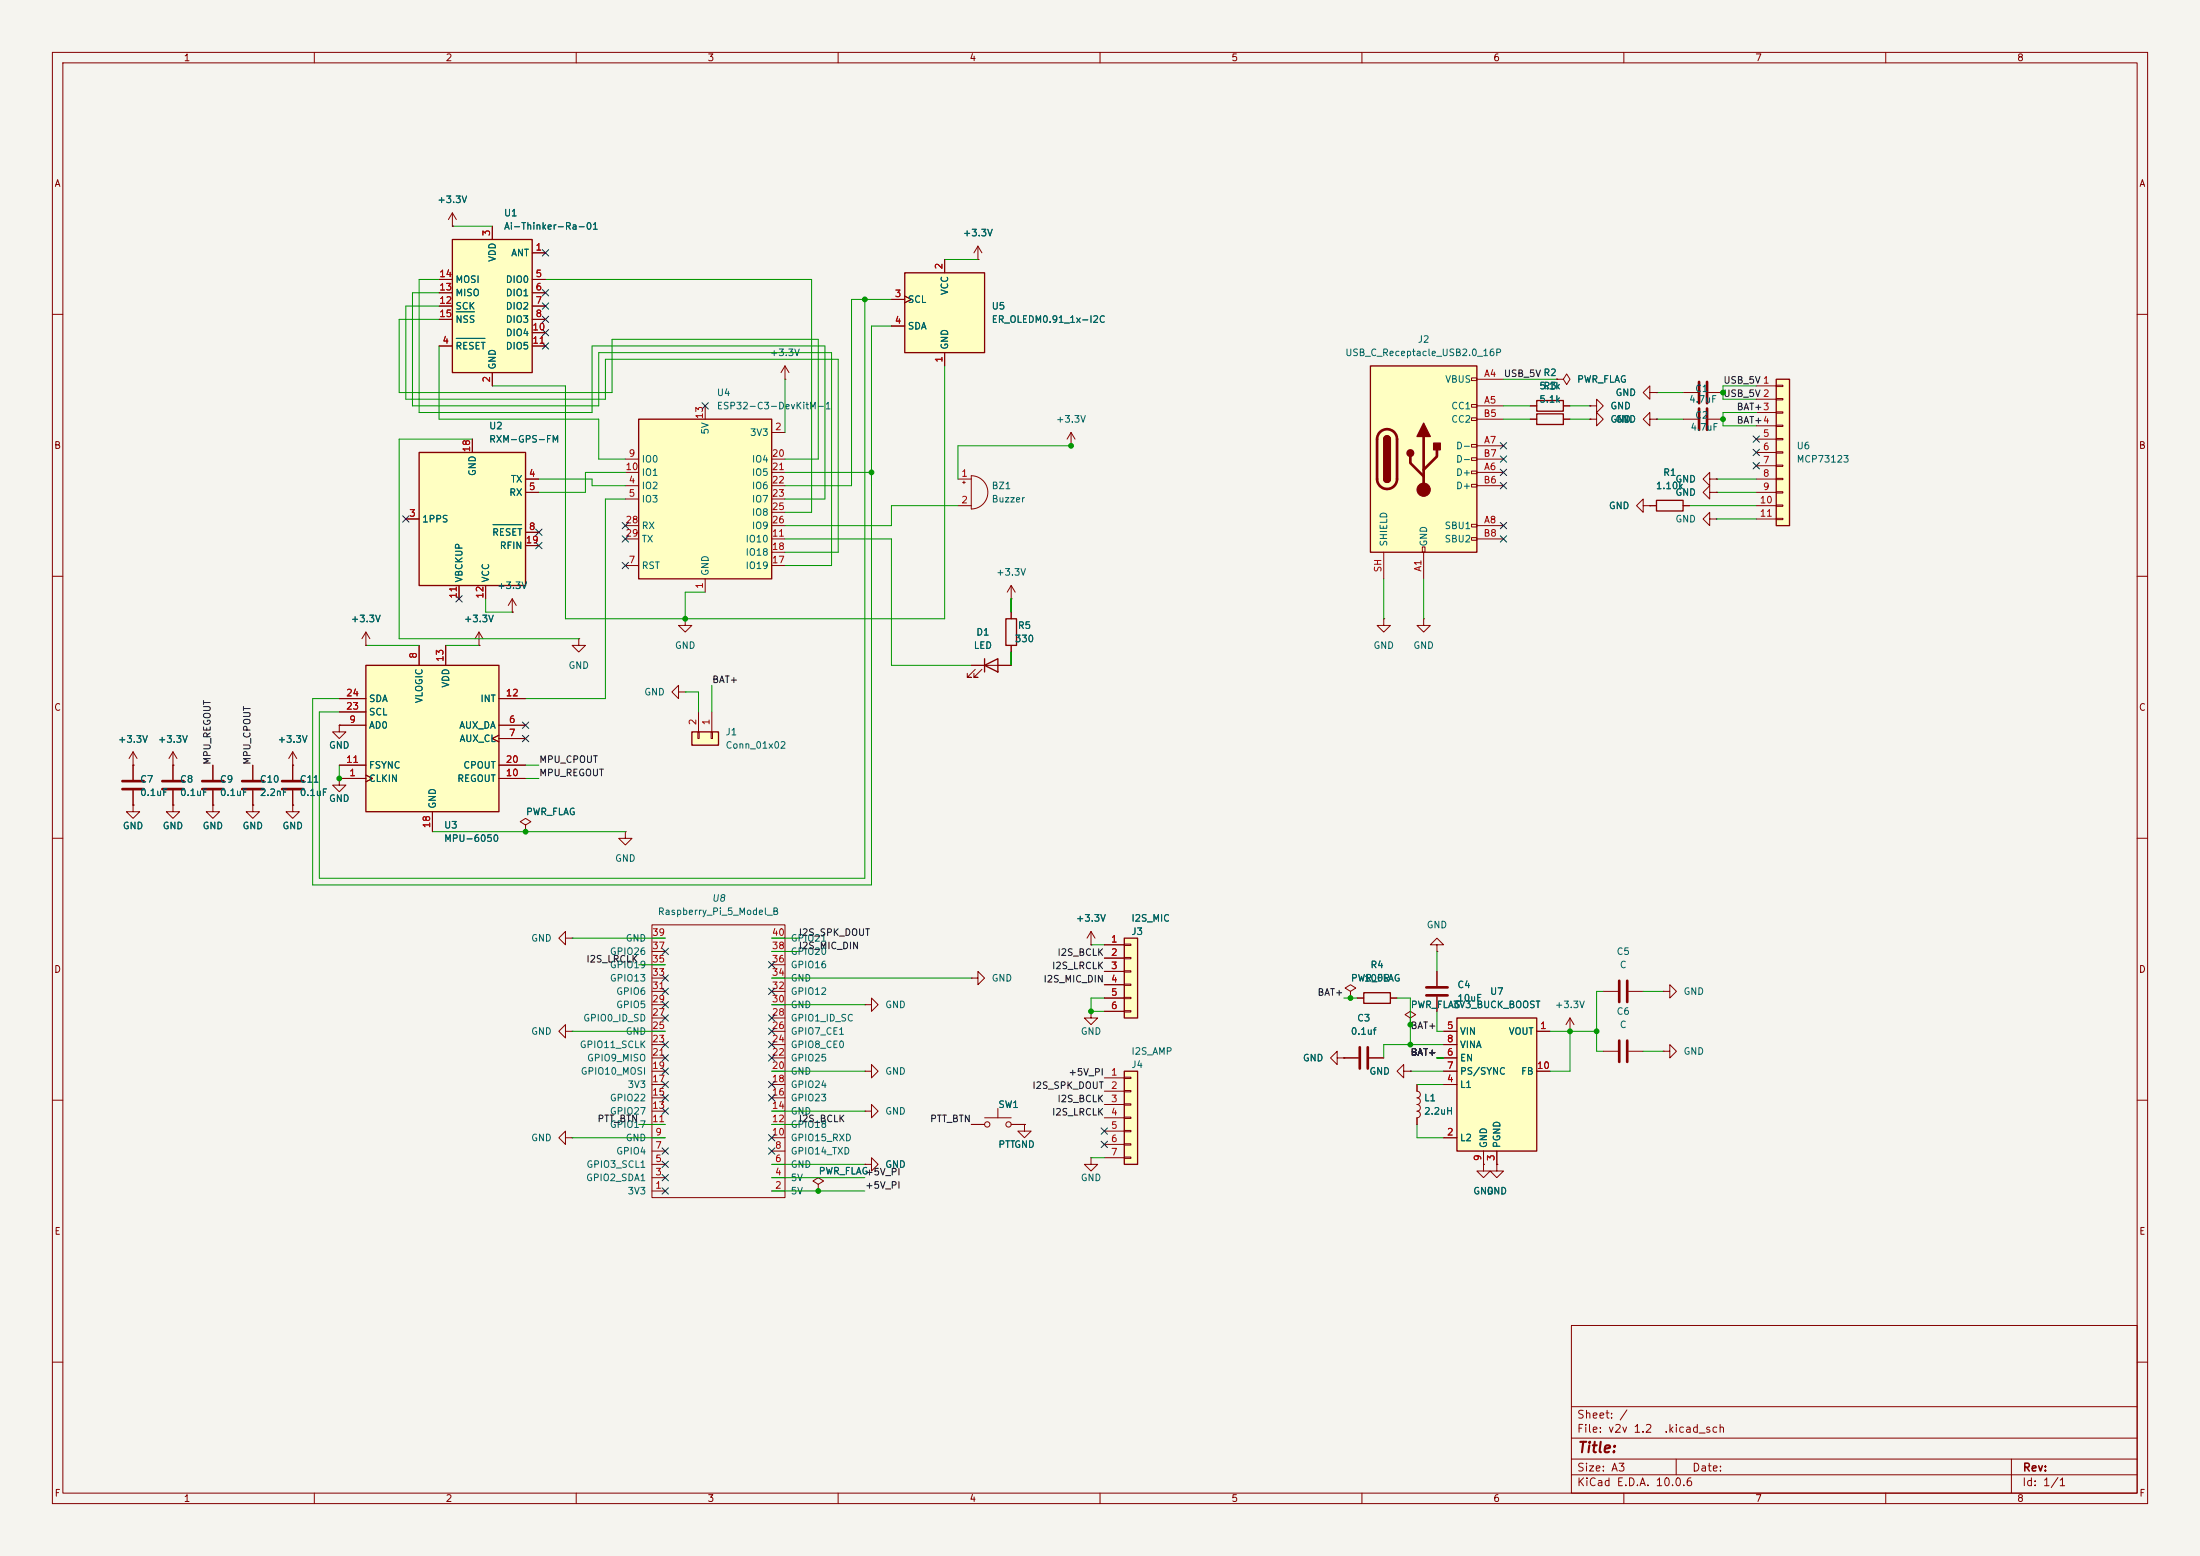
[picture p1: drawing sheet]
<svg xmlns="http://www.w3.org/2000/svg" width="420mm" height="297mm" viewBox="0 0 420 297" stroke-linecap="round" stroke-linejoin="round" font-family="sans-serif">
<path d="M0 0h420v297h-420z" fill="#f5f4ef" stroke="#f5f4ef" stroke-width=".19"/>
<g fill="none" stroke="#840000" stroke-width=".19">
<path d="M10 10h400v277h-400zM12 12h396v273h-396zM60 10v2M110 10v2M160 10v2M210 10v2M260 10v2M310 10v2M360 10v2M10 60h2M408 60h2M10 110h2"/>
<path d="M408 110h2M69.8 123.2h.1M69.8 120.7l-.7 1.2M69.8 120.7l.8 1.2M69.8 120.7v2.5M10 160h2M55.9 146.1h.1M55.9 153.7v1.2h1.2l-1.2 1.3-1.3-1.3h1.3M55.9 153.7h.1M55.9 143.5l-.8 1.3M55.9 143.5l.7 1.3M55.9 143.5v2.6"/>
<path d="M119.4 158.8v1.2h1.2l-1.2 1.3-1.3-1.3h1.3M119.4 158.8h.1M408 160h2M185.4 186.7h1.3v-1.3l1.3 1.3-1.3 1.3v-1.3M185.4 186.7h.1M208.3 193v1.3h1.2l-1.2 1.3-1.3-1.3h1.3M208.3 193h.1M259.1 190.5h1.2M265.4 190.5h1.3M10 210h2M268 204.5v-1.3l-1.3 1.3 1.3 1.2v-1.2h1.2M269.2 204.5h.1"/>
<path d="M408 210h2M300 253h108v32h-108zM10 260h2M300 278.5h108M300 274.5h108M300 268.5h108M320 278.5v3M384 278.5v6.5M408 260h2M60 285v2M110 285v2M160 285v2"/>
<path d="M210 285v2M260 285v2M300 281.5h108M310 285v2M360 285v2"/>
</g>
<path d="M260.3 189.5h5.1v2h-5.1z" fill="none" stroke="#840000" stroke-width=".25"/>
<path d="M214.6 204.5h2.6v17.7h-2.6z" fill="#ffffc2"/>
<path d="M214.6 204.5h2.6v17.7h-2.6z" fill="none" stroke="#840000" stroke-width=".25"/>
<g fill="none" stroke="#840000" stroke-width=".19">
<path d="M210.8 205.7h3.8M210.8 208.3h3.8M210.8 210.8h3.8M210.8 213.4h3.8M210.8 215.9h3.8M210.8 218.4h3.8M214.6 205.6h1.3v.3h-1.3zM214.6 208.2h1.3v.2h-1.3zM214.6 210.7h1.3v.2h-1.3zM214.6 213.2h1.3v.3h-1.3zM214.6 215.8h1.3v.2h-1.3zM214.6 218.3h1.3v.3h-1.3z"/>
<path d="M210.8 221h3.8M214.6 220.9h1.3v.2h-1.3z"/>
</g>
<path d="M261.6 69.9h20.3v35.5h-20.3z" fill="#ffffc2"/>
<g fill="none" stroke="#840000" stroke-width=".19">
<path d="M86.4 43.2h.1M86.4 40.6l-.8 1.3M86.4 40.6l.7 1.3M86.4 40.6v2.6M280.9 72.1h1v.5h-1zM280.9 77.2h1v.5h-1zM280.9 79.8h1v.5h-1zM281.9 72.4h5.1M281.9 77.5h5.1M280.9 84.8h1v.5h-1zM280.9 87.4h1v.5h-1zM280.9 89.9h1v.5h-1z"/>
<path d="M280.9 92.5h1v.5h-1zM281.9 90.2h5.1M281.9 85.1h5.1M281.9 80h5.1M281.9 92.7h5.1M281.9 87.6h5.1M264.2 105.4v5.1M271.5 104.4h.5v1h-.5zM271.8 105.4v5.1M280.9 100.1h1v.5h-1zM280.9 102.6h1v.5h-1zM281.9 100.3h5.1"/>
<path d="M281.9 102.9h5.1M25.4 146.1h.1M25.4 143.5l-.8 1.3M25.4 143.5l.8 1.3M25.4 143.5v2.6M299.7 196.9h.1M299.7 194.3l-.7 1.3M299.7 194.3l.8 1.3M299.7 194.3v2.6"/>
</g>
<path d="M261.6 69.9h20.3v35.5h-20.3zM264.2 83.8a.64 .64 0 0 1 .6-.6 .64 .64 0 0 1 .6 .6M264.2 91.4a.64 .64 0 0 0 .6 .7 .64 .64 0 0 0 .6-.7" fill="none" stroke="#840000" stroke-width=".25"/>
<path d="M263.4 82.5a1.91 1.91 0 0 1 2.1-.4 1.91 1.91 0 0 1 1.2 1.7v7.6a1.91 1.91 0 0 1-1.9 1.9 1.91 1.91 0 0 1-1.9-1.9v-7.7l.2-.7zM269.2 87.1v1.3l2.6 2.5M271.8 83.3v10.2M274.3 85.9v1.2l-2.5 2.6" fill="none" stroke="#840000" stroke-width=".51"/>
<g fill="#840000" stroke="#840000" stroke-width=".25">
<path d="M264.2 83.8h1.2v7.6h-1.2z"/>
<path d="M264.3 83.4a.64 .64 0 0 1 .7-.2 .64 .64 0 0 1 .4 .6h-1.2z"/>
<path d="M264.2 91.4h1.2a.64 .64 0 0 1-.6 .7 .64 .64 0 0 1-.6-.7z"/>
<path d="M271.8 80.8l1.2 2.5h-2.5z"/>
<path d="M273.7 84.6h1.3v1.3h-1.3z"/>
<circle cx="269.2" cy="86.5" r=".63"/>
</g>
<circle cx="271.8" cy="93.5" r="1.27" fill="#840000" stroke="#840000" stroke-width=".19"/>
<path d="M132.1 139.7h5.1v2.5h-5.1z" fill="#ffffc2"/>
<path d="M132.1 139.7h5.1v2.5h-5.1z" fill="none" stroke="#840000" stroke-width=".25"/>
<path d="M133.2 139.7h.3v1.3h-.3zM133.3 135.9v3.8M135.8 139.7h.2v1.3h-.2zM135.9 135.9v3.8M25.4 153.7v1.2h1.3l-1.3 1.3-1.3-1.3h1.3M25.4 153.7h.1" fill="none" stroke="#840000" stroke-width=".19"/>
<path d="M339.1 72.4h2.5v27.9h-2.5z" fill="#ffffc2"/>
<path d="M339.1 72.4h2.5v27.9h-2.5z" fill="none" stroke="#840000" stroke-width=".25"/>
<g fill="none" stroke="#840000" stroke-width=".19">
<path d="M335.3 73.7h3.8M335.3 76.2h3.8M335.3 78.7h3.8M339.1 73.5h1.3v.3h-1.3zM339.1 76.1h1.3v.2h-1.3zM339.1 78.6h1.3v.3h-1.3zM335.3 81.3h3.8M335.3 83.8h3.8M335.3 86.4h3.8M335.3 88.9h3.8M335.3 91.4h3.8M335.3 94h3.8"/>
<path d="M335.3 96.5h3.8M335.3 99.1h3.8M339.1 81.2h1.3v.2h-1.3zM339.1 83.7h1.3v.2h-1.3zM339.1 86.2h1.3v.3h-1.3zM339.1 88.8h1.3v.2h-1.3zM339.1 91.3h1.3v.3h-1.3zM339.1 93.9h1.3v.2h-1.3zM339.1 96.4h1.3v.2h-1.3zM339.1 98.9h1.3v.3h-1.3zM97.8 116.8h.1M97.8 114.3l-.8 1.3"/>
<path d="M97.8 114.3l.8 1.3M97.8 114.3v2.5M264.2 118.1v1.3h1.2l-1.2 1.3-1.3-1.3h1.3M264.2 118.1h.1M271.8 118.1v1.3h1.2l-1.2 1.3-1.3-1.3h1.3M271.8 118.1h.1M274.3 180.3h1.3l-1.3-1.2-1.3 1.2h1.3v1.3M274.3 181.6h.1M255.3 201.9v-1.2l-1.3 1.2 1.3 1.3v-1.3h1.2M256.5 201.9h.1M317.5 200.7h1.3v-1.3l1.2 1.3-1.2 1.2v-1.2M317.5 200.7h.1"/>
<path d="M208.3 221v1.2h1.2l-1.2 1.3-1.3-1.3h1.3M208.3 221h.1"/>
</g>
<path d="M172.7 52.1h15.3v15.2h-15.3z" fill="#ffffc2"/>
<path d="M172.7 52.1h15.3v15.2h-15.3zM192 118.1h2.1v5.1h-2.1zM188 127l2.5-1.3v2.6zM188 125.7v2.6" fill="none" stroke="#840000" stroke-width=".25"/>
<g fill="none" stroke="#840000" stroke-width=".19">
<path d="M170.2 57.2h2.5M172.7 56.5l1.3 .7-1.3 .6M180.3 49.5v2.6M170.2 62.2h2.5M180.3 67.3v2.6M315 74.9v-1.2l-1.3 1.2 1.3 1.3v-1.3h1.2M316.2 74.9h.1M321.3 74.9h2.8M326.1 74.9h2.8M182.9 91.4h2.5M182.9 96.5h2.5M183.8 92.1h.5"/>
<path d="M184 91.8v.5M185.4 90.8a3.2 3.2 0 0 1 3.2 3.2 3.2 3.2 0 0 1-3.2 3.2zM204.5 85.1h.1M204.5 82.6l-.8 1.2M204.5 82.6l.7 1.2M204.5 82.6v2.5M315 80v-1.3l-1.3 1.3 1.3 1.3v-1.3h1.2M316.2 80h.1M321.3 80h2.8M326.1 80h2.8M130.8 118.1v1.3h1.3l-1.3 1.3-1.3-1.3h1.3M130.8 118.1h.1"/>
<path d="M193 114.3h.1M193 111.8l-.7 1.2M193 111.8l.8 1.2M193 111.8v2.5M193 116.8v1.3M110.5 121.9v1.3h1.3l-1.3 1.3-1.3-1.3h1.3M110.5 121.9h.1M185.4 127h7.6M186.2 127.8l-1.5 1.5h.7h-.7v-.8M187.5 127.8l-1.6 1.5h.8h-.8v-.8M193 123.2v1.3M25.4 146.1v2.7"/>
<path d="M25.4 150.9v2.8M33 146.1h.1M33 153.7v1.2h1.3l-1.3 1.3-1.3-1.3h1.3M33 153.7h.1M33 143.5v5.3M33 150.9v2.8M33 143.5l-.7 1.3M33 143.5l.8 1.3M40.6 153.7v1.2h1.3l-1.3 1.3-1.2-1.3h1.2M40.6 153.7h.1M40.6 146.1v2.7M40.6 150.9v2.8"/>
<path d="M48.3 146.1v2.7M48.3 150.9v2.8M208.3 177.8l-.8 1.3M208.3 177.8l.7 1.3M208.3 177.8v2.5M208.3 180.3h.1M269.2 194.3l1.1-.6-1.1-.7-1 .7 1 .6v1.3M269.2 195.6h.1M274.3 185.4v2.8M274.3 190.2v2.8M306.1 189.2h2.8M310.9 189.2h2.8"/>
<path d="M317.5 189.2h1.3v-1.2l1.2 1.2-1.2 1.3v-1.3M317.5 189.2h.1M185.4 214.6h2.6M188 213.4h5M190.5 211.6v1.8M193 214.6h2.6M195.6 214.6v1.3h1.2l-1.2 1.3-1.3-1.3h1.3M195.6 214.6h.1M256.5 201.9h2.8M261.4 201.9h2.8M270.5 207v1.3a.64 .64 0 0 1 .7 .6 .64 .64 0 0 1-.7 .7 .64 .64 0 0 1 .7 .6 .64 .64 0 0 1-.7 .6M270.5 210.8a.64 .64 0 0 1 .7 .7 .64 .64 0 0 1-.7 .6 .64 .64 0 0 1 .7 .6 .64 .64 0 0 1-.7 .7v1.2"/>
<path d="M306.1 200.7h2.8M310.9 200.7h2.8M283.2 222.2v1.3h1.3l-1.3 1.3-1.3-1.3h1.3M283.2 222.2h.1M285.7 222.2v1.3h1.3l-1.3 1.3-1.2-1.3h1.2M285.7 222.2h.1"/>
<circle cx="188.5" cy="214.6" r=".51"/>
<circle cx="192.5" cy="214.6" r=".51"/>
</g>
<g fill="none" stroke="#840000" stroke-width=".51">
<path d="M324.4 72.9v4.1M324.4 78v4M325.9 72.9v4.1M325.9 78v4M23.4 149.1h4M23.4 150.6h4M31 149.1h4.1M31 150.6h4.1M38.6 149.1h4.1M38.6 150.6h4.1M46.2 149.1h4.1M46.2 150.6h4.1"/>
<path d="M259.6 199.9v4.1M261.1 199.9v4.1M272.3 188.5h4.1M272.3 190h4.1M309.1 187.2v4.1M309.1 198.6v4.1M310.6 187.2v4.1M310.6 198.6v4.1"/>
</g>
<path d="M80 86.4h20.3v25.4h-20.3z" fill="#ffffc2"/>
<path d="M80 86.4h20.3v25.4h-20.3z" fill="none" stroke="#840000" stroke-width=".25"/>
<path d="M77.5 99.1h2.5M90.2 83.8v2.6M100.3 91.4h2.6M100.3 94h2.6M87.6 111.8v2.5M92.7 111.8v2.5M100.3 101.6h2.6M100.3 104.1h2.6M129.5 132.1v-1.3l-1.2 1.3 1.2 1.3v-1.3h1.3M130.8 132.1h.1" fill="none" stroke="#840000" stroke-width=".19"/>
<path d="M94.1 100.2h5.5" fill="none" stroke="#006464" stroke-width=".19"/>
<path d="M86.4 45.7h15.2v25.4h-15.2z" fill="#ffffc2"/>
<path d="M86.4 45.7h15.2v25.4h-15.2z" fill="none" stroke="#840000" stroke-width=".25"/>
<g fill="none" stroke="#840000" stroke-width=".19">
<path d="M83.8 53.3h2.6M83.8 55.9h2.6M83.8 58.4h2.6M94 43.2v2.5M101.6 48.3h2.5M101.6 53.3h2.5M101.6 55.9h2.5M101.6 58.4h2.5M83.8 66h2.6M83.8 61h2.6M94 71.1v2.6M101.6 66h2.5"/>
<path d="M101.6 61h2.5M101.6 63.5h2.5"/>
</g>
<path d="M87.1 59.5h3.5M87.1 64.6h5.5" fill="none" stroke="#006464" stroke-width=".19"/>
<path d="M214.6 179.1h2.6v15.2h-2.6z" fill="#ffffc2"/>
<path d="M214.6 179.1h2.6v15.2h-2.6z" fill="none" stroke="#840000" stroke-width=".25"/>
<g fill="none" stroke="#840000" stroke-width=".19">
<path d="M297.2 72.4h1.2l.7-1 .6 1-.6 1-.7-1M297.2 72.4h.1M303.5 80h1.3v-1.3l1.3 1.3-1.3 1.3v-1.3M303.5 80h.1M48.3 153.7v1.2h1.2l-1.2 1.3-1.3-1.3h1.3M48.3 153.7h.1M55.9 146.1v2.7M55.9 150.9v2.8M64.8 148.6v1.3h1.2l-1.2 1.2-1.3-1.2h1.3M64.8 148.6h.1M210.8 180.3h3.8M210.8 182.9h3.8"/>
<path d="M210.8 185.4h3.8M210.8 188h3.8M210.8 190.5h3.8M210.8 193h3.8M214.6 180.2h1.3v.3h-1.3zM214.6 182.8h1.3v.2h-1.3zM214.6 185.3h1.3v.2h-1.3zM214.6 187.8h1.3v.3h-1.3zM214.6 190.4h1.3v.2h-1.3zM214.6 192.9h1.3v.3h-1.3zM257.8 189.2l1-.6-1-.6-1 .6 1 .6v1.3M257.8 190.5h.1"/>
</g>
<path d="M53.8 149.1h4.1M53.8 150.6h4.1" fill="none" stroke="#840000" stroke-width=".51"/>
<path d="M278.1 194.3h15.3v25.4h-15.3z" fill="#ffffc2"/>
<path d="M293.4 79h5v2h-5zM293.4 76.5h5v2h-5zM316.2 95.5h5.1v2h-5.1zM278.1 194.3h15.3v25.4h-15.3z" fill="none" stroke="#840000" stroke-width=".25"/>
<g fill="none" stroke="#840000" stroke-width=".19">
<path d="M186.7 49.5h.1M186.7 47l-.8 1.3M186.7 47l.8 1.3M186.7 47v2.5M149.9 72.4h.1M149.9 69.9l-.8 1.2M149.9 69.9l.7 1.2M149.9 69.9v2.5M292.1 77.5h1.3M298.4 77.5h1.3M303.5 77.5h1.3v-1.3l1.3 1.3-1.3 1.2v-1.2M303.5 77.5h.1"/>
<path d="M292.1 80h1.3M298.4 80h1.3M313.7 96.5v-1.2l-1.3 1.2 1.3 1.3v-1.3h1.3M315 96.5h.1M315 96.5h1.2M321.3 96.5h1.3M326.4 94v-1.3l-1.3 1.3 1.3 1.3v-1.3h1.3M326.4 91.4v-1.2l-1.3 1.2 1.3 1.3v-1.3h1.3M326.4 99.1v-1.3l-1.3 1.3 1.3 1.2v-1.2h1.3M327.7 94h.1M327.7 91.4h.1M327.7 99.1h.1"/>
<path d="M100.3 157.5l1-.7-1-.6-1 .6 1 .7v1.3M100.3 158.8h.1M275.6 196.9h2.5M275.6 199.4h2.5M293.4 196.9h2.5M275.6 217.2h2.5M275.6 207h2.5M275.6 201.9h2.5M275.6 204.5h2.5M283.2 219.7v2.5M285.7 219.7v2.5M293.4 204.5h2.5"/>
</g>
<path d="M121.9 80h25.4v30.5h-25.4z" fill="#ffffc2"/>
<path d="M121.9 80h25.4v30.5h-25.4z" fill="none" stroke="#840000" stroke-width=".25"/>
<g fill="none" stroke="#840000" stroke-width=".19">
<path d="M134.6 77.5v2.5M119.4 92.7h2.5M119.4 95.3h2.5M119.4 87.6h2.5M119.4 90.2h2.5M147.3 82.6h2.6M147.3 92.7h2.6M147.3 95.3h2.6M147.3 87.6h2.6M147.3 90.2h2.6M147.3 97.8h2.6M119.4 108h2.5"/>
<path d="M119.4 102.9h2.5M119.4 100.3h2.5M134.6 110.5v2.5M147.3 108h2.6M147.3 102.9h2.6M147.3 105.4h2.6M147.3 100.3h2.6M64.8 138.4v1.3h1.2l-1.2 1.3-1.3-1.3h1.3M64.8 138.4h.1M107.9 179.1v-1.3l-1.2 1.3 1.2 1.2v-1.2h1.3M109.2 179.1h.1M124.5 176.5h25.4v52.1h-25.4z"/>
<path d="M124.5 179.1h2.5M147.3 179.1h2.6M107.9 196.9v-1.3l-1.2 1.3 1.2 1.2v-1.2h1.3M109.2 196.9h.1M124.5 199.4h2.5M124.5 196.9h2.5M124.5 194.3h2.5M124.5 191.8h2.5M124.5 189.2h2.5M124.5 186.7h2.5M124.5 184.2h2.5M124.5 181.6h2.5"/>
<path d="M147.3 199.4h2.6M147.3 196.9h2.6M147.3 194.3h2.6M147.3 191.8h2.6M147.3 189.2h2.6M147.3 186.7h2.6M147.3 184.2h2.6M147.3 181.6h2.6M165.1 191.8h1.3v-1.3l1.2 1.3-1.2 1.2v-1.2M165.1 191.8h.1M107.9 217.2v-1.3l-1.2 1.3 1.2 1.2v-1.2h1.3M109.2 217.2h.1"/>
<path d="M124.5 219.7h2.5M124.5 217.2h2.5M124.5 214.6h2.5M124.5 212.1h2.5M124.5 209.6h2.5M124.5 207h2.5M124.5 204.5h2.5M124.5 201.9h2.5M147.3 219.7h2.6M147.3 217.2h2.6M147.3 214.6h2.6M147.3 212.1h2.6"/>
<path d="M147.3 209.6h2.6M147.3 207h2.6M147.3 204.5h2.6M147.3 201.9h2.6M165.1 212.1h1.3v-1.3l1.2 1.3-1.2 1.3v-1.3M165.1 212.1h.1M165.1 204.5h1.3v-1.3l1.2 1.3-1.2 1.2v-1.2M165.1 204.5h.1M124.5 227.3h2.5M124.5 224.8h2.5M124.5 222.2h2.5M147.3 227.3h2.6"/>
<path d="M147.3 224.8h2.6M147.3 222.2h2.6M156.2 226.1l1-.7-1-.6-1 .6 1 .7v1.2M156.2 227.3h.1M165.1 222.2h1.3v-1.2l1.2 1.2-1.2 1.3v-1.3M165.1 222.2h.1"/>
</g>
<path d="M69.8 127h25.4v27.9h-25.4z" fill="#ffffc2"/>
<path d="M69.8 127h25.4v27.9h-25.4z" fill="none" stroke="#840000" stroke-width=".25"/>
<g fill="none" stroke="#840000" stroke-width=".19">
<path d="M83.8 53.3h2.6M83.8 55.9h2.6M83.8 58.4h2.6M86.4 43.2h.1M94 43.2v2.5M101.6 48.3h2.5M101.6 53.3h2.5M101.6 55.9h2.5M101.6 58.4h2.5M170.2 57.2h2.5M172.7 56.5l1.3 .7-1.3 .6M180.3 49.5v2.6"/>
<path d="M186.7 49.5h.1M83.8 66h2.6M83.8 61h2.6M94 71.1v2.6M101.6 66h2.5M101.6 61h2.5M101.6 63.5h2.5M170.2 62.2h2.5M180.3 67.3v2.6M292.1 77.5h1.3M297.2 72.4h.1M298.4 77.5h1.3"/>
<path d="M303.5 77.5h.1M316.2 74.9h.1M77.5 99.1h2.5M90.2 83.8v2.6M100.3 91.4h2.6M100.3 94h2.6M292.1 80h1.3M298.4 80h1.3M303.5 80h.1M315 96.5h.1M315 96.5h1.2M316.2 80h.1"/>
<path d="M321.3 96.5h1.3M327.7 94h.1M327.7 91.4h.1M87.6 111.8v2.5M92.7 111.8v2.5M97.8 116.8h.1M100.3 101.6h2.6M100.3 104.1h2.6M193 116.8v1.3M64.8 138.4h.1M64.8 138.4h5M64.8 133.4h5"/>
<path d="M64.8 135.9h5M69.8 123.2h.1M80 123.2v3.8M85.1 123.2v3.8M91.4 123.2h.1M91.4 120.7l-.7 1.2M91.4 120.7l.8 1.2M91.4 120.7v2.5M95.2 138.4h5.1M95.2 133.4h5.1M185.4 127h2.6M190.5 127h2.5"/>
<path d="M193 123.2v1.3M25.4 146.1h.1M25.4 153.7h.1M25.4 146.1v2.7M25.4 150.9v2.8M33 146.1h.1M33 153.7h.1M33 146.1v2.7M33 150.9v2.8M40.6 153.7h.1M40.6 146.1v2.7M40.6 150.9v2.8"/>
<path d="M48.3 153.7h.1M48.3 146.1v2.7M48.3 150.9v2.8M55.9 146.1h.1M55.9 153.7h.1M55.9 146.1v2.7M55.9 150.9v2.8M64.8 148.6h.1M64.8 148.6h5M64.8 146.1h5M69.8 148l1.3 .6-1.3 .6M82.5 154.9v3.9"/>
<path d="M95.2 140.3l-1.2 .7 1.2 .6M95.2 148.6h5.1M95.2 141h5.1M95.2 146.1h5.1M100.3 158.8h.1M208.3 180.3h.1M210.8 190.5h3.8M210.8 180.3h3.8M210.8 182.9h3.8M210.8 185.4h3.8M210.8 188h3.8M210.8 193h3.8"/>
<path d="M257.8 190.5h.1M259.1 190.5h1.2M265.4 190.5h1.3M269.2 195.6h.1M274.3 185.4v2.8M274.3 190.2v2.8M275.6 196.9h2.5M275.6 199.4h2.5M293.4 196.9h2.5M185.4 214.6h2.6M193 214.6h2.6M195.6 214.6h.1"/>
<path d="M256.5 201.9h.1M256.5 201.9h2.8M261.4 201.9h2.8M269.2 204.5h.1M270.5 207v1.3M270.5 213.4v1.2M275.6 217.2h2.5M275.6 207h2.5M275.6 201.9h2.5M275.6 204.5h2.5M283.2 219.7v2.5M285.7 219.7v2.5"/>
<path d="M293.4 204.5h2.5M156.2 227.3h.1M165.1 222.2h.1M283.2 222.2h.1M285.7 222.2h.1"/>
</g>
<g fill="none" stroke="#009600" stroke-width=".19">
<path d="M83.8 53.3h-3.8v25.4h33v-12.7h44.5v29.3h-7.6M83.8 55.9h-5.1v21.6h35.6v-10.2h44.4v40.7h-8.8M83.8 58.4h-6.3v17.8h38.1v-7.6h44.4v36.8h-10.1M86.4 43.2h7.6M104.1 53.3h50.8v44.5h-5M165.1 57.2v110.4h-104.1v-31.7h3.8M170.2 57.2h-7.6v35.5h-12.7M180.3 49.5h6.4M83.8 66v14h30.5v7.6h5.1M83.8 61h-7.6v13.9h40.6v-10.1h39.4v22.8h-6.3M149.9 72.4v10.2M170.2 62.2h-3.8v106.7h-106.7v-35.5h5.1"/>
<path d="M180.3 69.9v48.2h-72.4v-44.4h-13.9M287 77.5h5.1M287 72.4h10.2M299.7 77.5h3.8M316.2 74.9h5.1M335.3 73.7h-6.4v2.5h6.4M335.3 78.7h-6.4v2.6h6.4M90.2 83.8h-14v38.1h34.3M102.9 91.4h10.1v1.3h6.4M119.4 90.2h-7.6v3.8h-8.9M119.4 95.3h-3.8v38.1h-15.3M149.9 90.2h16.5"/>
<path d="M182.9 96.5h-12.7v3.8h-20.3M204.5 85.1h-21.6v6.3M287 80h5.1M299.7 80h3.8M316.2 80h5.1M322.6 96.5h12.7M327.7 94h7.6M327.7 99.1h7.6M327.7 91.4h7.6M92.7 114.3v2.5h5.1M134.6 113h-3.8v5.1M149.9 102.9h20.3v24.1h15.2"/>
<path d="M193 114.3v2.5M264.2 110.5v7.6M271.8 110.5v7.6M69.8 123.2h10.2M85.1 123.2h6.3M130.8 132.1h2.5v3.8M135.9 130.8v5.1M193 124.5v2.5M64.8 146.1v2.5M82.5 158.8h36.9M100.3 148.6h2.6M100.3 146.1h2.6"/>
<path d="M109.2 179.1h17.8M147.3 179.1h5.1M109.2 196.9h17.8M121.9 184.2h5.1M147.3 186.7h38.1M147.3 181.6h5.1M147.3 191.8h17.8M208.3 180.3h2.5M210.8 190.5h-2.5v2.5h2.5M256.5 190.5h2.6M266.7 190.5h2.5v8.9M274.3 193v3.9h1.3"/>
<path d="M274.3 181.6v3.8M275.6 199.4h-11.4v2.5M295.9 196.9h8.9M299.7 196.9v7.6h-3.8M306.1 189.2h-1.3v11.5h1.3M313.7 189.2h3.8M109.2 217.2h17.8M121.9 214.6h5.1M147.3 204.5h17.8M147.3 212.1h17.8M147.3 214.6h5.1M269.2 204.5h6.4"/>
<path d="M270.5 207h5.1M270.5 214.6v2.6h5.1M274.3 201.9h1.3M313.7 200.7h3.8M147.3 222.2h17.8M147.3 224.8h17.8M147.3 227.3h17.8M208.3 221h2.5"/>
</g>
<g fill="none" stroke="#000084" stroke-width=".19">
<path d="M103.5 47.7l1.2 1.2M103.5 57.8l1.2 1.2M103.5 55.3l1.2 1.2M104.7 47.7l-1.2 1.2M104.7 57.8l-1.2 1.2M104.7 55.3l-1.2 1.2M103.5 62.9l1.2 1.2M103.5 65.4l1.2 1.2M103.5 60.4l1.2 1.2M104.7 62.9l-1.2 1.2M104.7 65.4l-1.2 1.2M104.7 60.4l-1.2 1.2"/>
<path d="M134 76.9l1.2 1.2M135.2 76.9l-1.2 1.2M76.9 98.5l1.2 1.2M78.1 98.5l-1.2 1.2M118.8 99.7l1.2 1.2M120 99.7l-1.2 1.2M286.4 89.6l1.2 1.2M286.4 84.5l1.2 1.2M286.4 87l1.2 1.2M286.4 99.7l1.2 1.2M286.4 92.1l1.2 1.2M287.6 89.6l-1.2 1.2"/>
<path d="M287.6 84.5l-1.2 1.2M287.6 87l-1.2 1.2M287.6 99.7l-1.2 1.2M287.6 92.1l-1.2 1.2M334.7 88.3l1.2 1.2M334.7 85.8l1.2 1.2M334.7 83.2l1.2 1.2M335.9 88.3l-1.2 1.2M335.9 85.8l-1.2 1.2M335.9 83.2l-1.2 1.2M87 113.7l1.2 1.2M88.2 113.7l-1.2 1.2"/>
<path d="M102.3 101l1.2 1.2M102.3 103.5l1.2 1.2M103.5 101l-1.2 1.2M103.5 103.5l-1.2 1.2M118.8 107.3l1.2 1.3M118.8 102.3l1.2 1.2M120 107.3l-1.2 1.3M120 102.3l-1.2 1.2M286.4 102.3l1.2 1.2M287.6 102.3l-1.2 1.2M99.7 137.8l1.2 1.2M100.9 137.8l-1.2 1.2"/>
<path d="M99.7 140.4l1.2 1.2M100.9 140.4l-1.2 1.2M126.4 181l1.2 1.2M126.4 186.1l1.2 1.2M126.4 188.6l1.2 1.2M126.4 191.2l1.2 1.2M126.4 193.7l1.2 1.2M126.4 198.8l1.2 1.2M127.6 181l-1.2 1.2M127.6 186.1l-1.2 1.2M127.6 188.6l-1.2 1.2M127.6 191.2l-1.2 1.2"/>
<path d="M127.6 193.7l-1.2 1.2M127.6 198.8l-1.2 1.2M146.7 183.5l1.2 1.3M146.7 188.6l1.2 1.2M146.7 193.7l1.2 1.2M146.7 196.2l1.2 1.3M146.7 198.8l1.2 1.2M147.9 188.6l-1.2 1.2M147.9 198.8l-1.2 1.2M147.9 183.5l-1.2 1.3M147.9 193.7l-1.2 1.2M147.9 196.2l-1.2 1.3"/>
<path d="M126.4 208.9l1.2 1.3M126.4 211.5l1.2 1.2M126.4 219.1l1.2 1.2M126.4 201.3l1.2 1.2M126.4 203.9l1.2 1.2M126.4 206.4l1.2 1.2M127.6 208.9l-1.2 1.3M127.6 211.5l-1.2 1.2M127.6 219.1l-1.2 1.2M127.6 201.3l-1.2 1.2M127.6 203.9l-1.2 1.2M127.6 206.4l-1.2 1.2"/>
<path d="M146.7 206.4l1.2 1.2M146.7 208.9l1.2 1.3M146.7 216.6l1.2 1.2M146.7 219.1l1.2 1.2M146.7 201.3l1.2 1.2M147.9 206.4l-1.2 1.2M147.9 201.3l-1.2 1.2M147.9 208.9l-1.2 1.3M147.9 216.6l-1.2 1.2M147.9 219.1l-1.2 1.2M210.2 215.3l1.2 1.2M210.2 217.8l1.2 1.2"/>
<path d="M211.4 215.3l-1.2 1.2M211.4 217.8l-1.2 1.2M126.4 221.6l1.2 1.3M126.4 224.2l1.2 1.2M126.4 226.7l1.2 1.2M127.6 221.6l-1.2 1.3M127.6 224.2l-1.2 1.2M127.6 226.7l-1.2 1.2"/>
</g>
<path d="M87.1 59.5h3.5M87.1 64.6h5.5M94.1 100.2h5.5" fill="none" stroke="#006464" stroke-width=".19"/>
<g fill="#009600" stroke="#009600" stroke-width=".19">
<circle cx="166.4" cy="90.2" r=".46"/>
<circle cx="204.5" cy="85.1" r=".46"/>
<circle cx="328.9" cy="74.9" r=".46"/>
<circle cx="328.9" cy="80" r=".46"/>
<circle cx="299.7" cy="196.9" r=".46"/>
<circle cx="304.8" cy="196.9" r=".46"/>
<circle cx="269.2" cy="195.6" r=".46"/>
<circle cx="269.2" cy="199.4" r=".46"/>
<circle cx="257.8" cy="190.5" r=".46"/>
<circle cx="208.3" cy="193" r=".46"/>
<circle cx="130.8" cy="118.1" r=".46"/>
<circle cx="100.3" cy="158.8" r=".46"/>
<circle cx="64.8" cy="148.6" r=".46"/>
<circle cx="165.1" cy="57.2" r=".46"/>
<circle cx="156.2" cy="227.3" r=".46"/>
</g>
<text font-size="2" fill="#840000" x="301" y="277.8">Title:</text>
<g font-size="1.5" fill="#840000">
<text x="300.9" y="273.8">File: v2v 1.2</text>
<text x="300.9" y="271.1">Sheet: /</text>
<text x="317.6" y="273.8">.kicad_sch</text>
<text x="300.9" y="281.2">Size: A3</text>
<text x="322.9" y="281.2">Date:</text>
<text x="386" y="281.2">Rev:</text>
<text x="300.9" y="284">KiCad E.D.A. 10.0.6</text>
<text x="385.9" y="284">Id: 1/1</text>
</g>
<g font-size="1.3" fill="#840000">
<text x="35" y="12">1</text>
<text x="85" y="12">2</text>
<text x="135" y="12">3</text>
<text x="185" y="12">4</text>
<text x="235" y="12">5</text>
<text x="285" y="12">6</text>
<text x="335" y="12">7</text>
<text x="385" y="12">8</text>
<text x="10.3" y="36">A</text>
<text x="408.3" y="36">A</text>
<text x="10.2" y="86">B</text>
<text x="408.2" y="86">B</text>
<text x="10.2" y="136">C</text>
<text x="408.2" y="136">C</text>
<text x="10.2" y="186">D</text>
<text x="408.2" y="186">D</text>
<text x="10.3" y="236">E</text>
<text x="408.3" y="236">E</text>
<text x="10.3" y="286">F</text>
<text x="35" y="287">1</text>
<text x="85" y="287">2</text>
<text x="135" y="287">3</text>
<text x="185" y="287">4</text>
<text x="235" y="287">5</text>
<text x="285" y="287">6</text>
<text x="335" y="287">7</text>
<text x="385" y="287">8</text>
<text x="408.3" y="286">F</text>
</g>
<g font-size="1.3" fill="#006464">
<text x="83.4" y="39.1">+3.3V</text>
<text x="96.1" y="41.6">U1</text>
<text x="96.1" y="44.1">Ai-Thinker-Ra-01</text>
<text x="183.7" y="45.4">+3.3V</text>
<text x="94.9" y="50.1" transform="rotate(-90 94.9 50.1)">VDD</text>
<text x="97.5" y="49.2">ANT</text>
<text x="86.8" y="59.4">SCK</text>
<text x="86.8" y="56.8">MISO</text>
<text x="86.8" y="54.3">MOSI</text>
<text x="96.5" y="54.3">DIO0</text>
<text x="96.5" y="56.8">DIO1</text>
<text x="96.5" y="59.4">DIO2</text>
<text x="173.2" y="58.1">SCL</text>
<text x="181.3" y="56.4" transform="rotate(-90 181.3 56.4)">VCC</text>
<text x="189.2" y="59.4">U5</text>
<text x="86.8" y="61.9">NSS</text>
<text x="96.5" y="61.9">DIO3</text>
<text x="96.5" y="64.5">DIO4</text>
<text x="173.2" y="63.2">SDA</text>
<text x="189.2" y="61.9">ER_OLEDM0.91_1x-I2C</text>
<text x="270.6" y="65.7">J2</text>
<text x="86.8" y="67">RESET</text>
<text x="94.9" y="70.6" transform="rotate(-90 94.9 70.6)">GND</text>
<text x="96.5" y="67">DIO5</text>
<text x="146.9" y="68.3">+3.3V</text>
<text x="181.3" y="66.8" transform="rotate(-90 181.3 66.8)">GND</text>
<text x="256.7" y="68.3">USB_C_Receptacle_USB2.0_16P</text>
<text x="136.7" y="75.9">U4</text>
<text x="275.8" y="73.4">VBUS</text>
<text x="293.8" y="77.2">5.1k</text>
<text x="293.8" y="74.6">5.1k</text>
<text x="294.5" y="74.6">R3</text>
<text x="294.5" y="72.1">R2</text>
<text x="301" y="73.4">PWR_FLAG</text>
<text x="308.3" y="75.9">GND</text>
<text x="322.4" y="77.2">4.7uF</text>
<text x="323.5" y="75.1">C1</text>
<text x="93.3" y="82.2">U2</text>
<text x="135.6" y="83" transform="rotate(-90 135.6 83)">5V</text>
<text x="136.7" y="78.4">ESP32-C3-DevKitM-1</text>
<text x="143.1" y="83.5">3V3</text>
<text x="201.5" y="81">+3.3V</text>
<text x="276.9" y="78.4">CC1</text>
<text x="276.9" y="81">CC2</text>
<text x="307.3" y="81">GND</text>
<text x="307.3" y="78.4">GND</text>
<text x="308.3" y="81">GND</text>
<text x="322.6" y="82.5">4.7uF</text>
<text x="323.5" y="80.2">C2</text>
<text x="93.3" y="84.8">RXM-GPS-FM</text>
<text x="122.4" y="88.6">IO0</text>
<text x="143.4" y="88.6">IO4</text>
<text x="277.9" y="86.1">D-</text>
<text x="277.9" y="88.6">D-</text>
<text x="342.9" y="86.1">U6</text>
<text x="342.9" y="88.6">MCP73123</text>
<text x="91.1" y="91" transform="rotate(-90 91.1 91)">GND</text>
<text x="97.1" y="94.9">RX</text>
<text x="97.4" y="92.4">TX</text>
<text x="122.4" y="93.7">IO2</text>
<text x="122.4" y="91.1">IO1</text>
<text x="143.4" y="91.1">IO5</text>
<text x="143.4" y="93.7">IO6</text>
<text x="189.2" y="93.7">BZ1</text>
<text x="277.9" y="91.1">D+</text>
<text x="277.9" y="93.7">D+</text>
<text x="316" y="93.7">1.10k</text>
<text x="317.4" y="91.1">R1</text>
<text x="319.7" y="94.9">GND</text>
<text x="319.7" y="92.4">GND</text>
<text x="80.5" y="100">1PPS</text>
<text x="122.4" y="96.2">IO3</text>
<text x="122.4" y="101.3">RX</text>
<text x="143.4" y="96.2">IO7</text>
<text x="143.4" y="98.8">IO8</text>
<text x="143.4" y="101.3">IO9</text>
<text x="189.2" y="96.2">Buzzer</text>
<text x="275.7" y="101.3">SBU1</text>
<text x="307" y="97.5">GND</text>
<text x="319.7" y="100">GND</text>
<text x="93.8" y="102.6">RESET</text>
<text x="95.3" y="105.1">RFIN</text>
<text x="122.4" y="103.8">TX</text>
<text x="142.2" y="103.8">IO10</text>
<text x="142.2" y="106.4">IO18</text>
<text x="265.1" y="104.4" transform="rotate(-90 265.1 104.4)">SHIELD</text>
<text x="272.7" y="104.4" transform="rotate(-90 272.7 104.4)">GND</text>
<text x="275.7" y="103.8">SBU2</text>
<text x="88.6" y="111.3" transform="rotate(-90 88.6 111.3)">VBCKUP</text>
<text x="93.7" y="111.3" transform="rotate(-90 93.7 111.3)">VCC</text>
<text x="94.8" y="112.7">+3.3V</text>
<text x="122.4" y="108.9">RST</text>
<text x="135.6" y="110" transform="rotate(-90 135.6 110)">GND</text>
<text x="142.2" y="108.9">IO19</text>
<text x="190.1" y="110.2">+3.3V</text>
<text x="66.9" y="119.1">+3.3V</text>
<text x="88.5" y="119.1">+3.3V</text>
<text x="128.7" y="124.2">GND</text>
<text x="185.8" y="124.2">LED</text>
<text x="186.3" y="121.6">D1</text>
<text x="193.6" y="122.9">330</text>
<text x="194.2" y="120.3">R5</text>
<text x="262.1" y="124.2">GND</text>
<text x="269.7" y="124.2">GND</text>
<text x="86.1" y="131.4" transform="rotate(-90 86.1 131.4)">VDD</text>
<text x="108.4" y="128">GND</text>
<text x="70.3" y="136.9">SCL</text>
<text x="70.3" y="134.3">SDA</text>
<text x="81" y="134.3" transform="rotate(-90 81 134.3)">VLOGIC</text>
<text x="91.6" y="134.3">INT</text>
<text x="122.9" y="133">GND</text>
<text x="22.4" y="142.1">+3.3V</text>
<text x="30.1" y="142.1">+3.3V</text>
<text x="52.9" y="142.1">+3.3V</text>
<text x="62.7" y="143.2">GND</text>
<text x="70.3" y="139.4">AD0</text>
<text x="87.6" y="139.4">AUX_DA</text>
<text x="87.6" y="141.9">AUX_CL</text>
<text x="138.4" y="140.7">J1</text>
<text x="138.4" y="143.2">Conn_01x02</text>
<text x="26.7" y="149.7">C7</text>
<text x="34.3" y="149.7">C8</text>
<text x="41.9" y="149.7">C9</text>
<text x="49.5" y="149.7">C10</text>
<text x="57.1" y="149.7">C11</text>
<text x="70.3" y="149.6">CLKIN</text>
<text x="70.3" y="147">FSYNC</text>
<text x="87.2" y="149.6">REGOUT</text>
<text x="88.3" y="147">CPOUT</text>
<text x="26.7" y="152.2">0.1uF</text>
<text x="34.3" y="152.2">0.1uF</text>
<text x="41.9" y="152.2">0.1uF</text>
<text x="49.5" y="152.2">2.2nF</text>
<text x="57.1" y="152.2">0.1uF</text>
<text x="62.7" y="153.4">GND</text>
<text x="83.5" y="154.5" transform="rotate(-90 83.5 154.5)">GND</text>
<text x="100.3" y="155.9">PWR_FLAG</text>
<text x="23.3" y="158.6">GND</text>
<text x="31" y="158.6">GND</text>
<text x="38.6" y="158.6">GND</text>
<text x="46.2" y="158.6">GND</text>
<text x="53.8" y="158.6">GND</text>
<text x="84.7" y="158.4">U3</text>
<text x="84.7" y="161">MPU-6050</text>
<text x="117.3" y="164.8">GND</text>
<text x="135.8" y="172.4">U8</text>
<text x="125.5" y="175">Raspberry_Pi_5_Model_B</text>
<text x="205.3" y="176.2">+3.3V</text>
<text x="215.9" y="178.8">J3</text>
<text x="215.9" y="176.2">I2S_MIC</text>
<text x="272.3" y="177.5">GND</text>
<text x="101.3" y="180">GND</text>
<text x="116.3" y="185.1">GPIO19</text>
<text x="116.3" y="182.6">GPIO26</text>
<text x="119.3" y="180">GND</text>
<text x="150.8" y="185.1">GPIO16</text>
<text x="150.8" y="182.6">GPIO20</text>
<text x="150.8" y="180">GPIO21</text>
<text x="261.5" y="185.1">R4</text>
<text x="308.5" y="182.6">C5</text>
<text x="309.1" y="185.1">C</text>
<text x="116.3" y="187.7">GPIO13</text>
<text x="117.5" y="190.2">GPIO6</text>
<text x="150.8" y="190.2">GPIO12</text>
<text x="150.8" y="187.7">GND</text>
<text x="189.2" y="187.7">GND</text>
<text x="257.8" y="187.7">PWR_FLAG</text>
<text x="260.3" y="187.7">100R</text>
<text x="278.1" y="188.9">C4</text>
<text x="278.1" y="191.5">10uF</text>
<text x="284.4" y="190.2">U7</text>
<text x="321.3" y="190.2">GND</text>
<text x="101.3" y="197.8">GND</text>
<text x="111.2" y="195.3">GPIO0_ID_SD</text>
<text x="117.5" y="192.7">GPIO5</text>
<text x="119.3" y="197.8">GND</text>
<text x="150.8" y="197.8">GPIO7_CE1</text>
<text x="150.8" y="195.3">GPIO1_ID_SC</text>
<text x="150.8" y="192.7">GND</text>
<text x="168.9" y="192.7">GND</text>
<text x="206.2" y="197.8">GND</text>
<text x="257.8" y="197.8">0.1uf</text>
<text x="259" y="195.3">C3</text>
<text x="269.2" y="192.7">PWR_FLAG</text>
<text x="277.3" y="192.7">3V3_BUCK_BOOST</text>
<text x="278.6" y="197.8">VIN</text>
<text x="287.9" y="197.8">VOUT</text>
<text x="296.8" y="192.7">+3.3V</text>
<text x="308.5" y="194">C6</text>
<text x="309.1" y="196.5">C</text>
<text x="110.6" y="200.4">GPIO11_SCLK</text>
<text x="112" y="202.9">GPIO9_MISO</text>
<text x="150.8" y="202.9">GPIO25</text>
<text x="150.8" y="200.4">GPIO8_CE0</text>
<text x="215.9" y="201.6">I2S_AMP</text>
<text x="248.6" y="202.9">GND</text>
<text x="278.6" y="202.9">EN</text>
<text x="278.6" y="200.4">VINA</text>
<text x="321.3" y="201.6">GND</text>
<text x="110.8" y="205.4">GPIO10_MOSI</text>
<text x="119.7" y="208">3V3</text>
<text x="150.8" y="208">GPIO24</text>
<text x="150.8" y="205.4">GND</text>
<text x="168.9" y="205.4">GND</text>
<text x="215.9" y="204.2">J4</text>
<text x="261.3" y="205.4">GND</text>
<text x="278.6" y="208">L1</text>
<text x="278.6" y="205.4">PS/SYNC</text>
<text x="290.3" y="205.4">FB</text>
<text x="116.3" y="215.6">GPIO17</text>
<text x="116.3" y="213.1">GPIO27</text>
<text x="116.3" y="210.5">GPIO22</text>
<text x="150.8" y="215.6">GPIO18</text>
<text x="150.8" y="213.1">GND</text>
<text x="150.8" y="210.5">GPIO23</text>
<text x="168.9" y="213.1">GND</text>
<text x="190.5" y="211.8">SW1</text>
<text x="271.8" y="210.5">L1</text>
<text x="271.8" y="213.1">2.2uH</text>
<text x="101.3" y="218.1">GND</text>
<text x="117.5" y="220.7">GPIO4</text>
<text x="119.3" y="218.1">GND</text>
<text x="150.8" y="220.7">GPIO14_TXD</text>
<text x="150.8" y="218.1">GPIO15_RXD</text>
<text x="190.5" y="219.4">PTTGND</text>
<text x="278.6" y="218.1">L2</text>
<text x="284.2" y="219.2" transform="rotate(-90 284.2 219.2)">GND</text>
<text x="286.7" y="219.2" transform="rotate(-90 286.7 219.2)">PGND</text>
<text x="111.8" y="225.8">GPIO2_SDA1</text>
<text x="111.8" y="223.2">GPIO3_SCL1</text>
<text x="150.8" y="225.8">5V</text>
<text x="150.8" y="223.2">GND</text>
<text x="156.2" y="224.5">PWR_FLAG</text>
<text x="168.9" y="223.2">GND</text>
<text x="206.2" y="225.8">GND</text>
<text x="119.7" y="228.3">3V3</text>
<text x="150.8" y="228.3">5V</text>
<text x="281.1" y="228.3">GND</text>
<text x="283.7" y="228.3">GND</text>
</g>
<g font-size="1.3" fill="#a90000">
<text x="93.8" y="45.2" transform="rotate(-90 93.8 45.2)">3</text>
<text x="83.8" y="53.2">14</text>
<text x="102.1" y="48.1">1</text>
<text x="102.1" y="53.2">5</text>
<text x="180.2" y="51.5" transform="rotate(-90 180.2 51.5)">2</text>
<text x="83.8" y="58.3">12</text>
<text x="83.8" y="55.7">13</text>
<text x="102.1" y="55.7">6</text>
<text x="102.1" y="58.3">7</text>
<text x="170.7" y="57">3</text>
<text x="83.8" y="60.8">15</text>
<text x="84.4" y="65.9">4</text>
<text x="101.5" y="63.4">10</text>
<text x="101.5" y="65.9">11</text>
<text x="102.1" y="60.8">8</text>
<text x="170.7" y="62.1">4</text>
<text x="180.2" y="69.3" transform="rotate(-90 180.2 69.3)">1</text>
<text x="93.8" y="73.1" transform="rotate(-90 93.8 73.1)">2</text>
<text x="283.2" y="72.3">A4</text>
<text x="283.2" y="77.3">A5</text>
<text x="134.5" y="80.1" transform="rotate(-90 134.5 80.1)">13</text>
<text x="147.9" y="82.4">2</text>
<text x="283.1" y="79.9">B5</text>
<text x="336.5" y="83.7">5</text>
<text x="90" y="86.4" transform="rotate(-90 90 86.4)">18</text>
<text x="119.9" y="87.5">9</text>
<text x="147.3" y="87.5">20</text>
<text x="283.1" y="87.5">B7</text>
<text x="283.2" y="85">A7</text>
<text x="336.5" y="86.2">6</text>
<text x="336.5" y="88.8">7</text>
<text x="100.9" y="91.3">4</text>
<text x="100.9" y="93.8">5</text>
<text x="119.3" y="90">10</text>
<text x="119.9" y="92.6">4</text>
<text x="119.9" y="95.1">5</text>
<text x="147.3" y="90">21</text>
<text x="147.3" y="92.6">22</text>
<text x="147.3" y="95.1">23</text>
<text x="183.4" y="91.3">1</text>
<text x="283.1" y="92.6">B6</text>
<text x="283.2" y="90">A6</text>
<text x="336.5" y="91.3">8</text>
<text x="336.5" y="93.8">9</text>
<text x="78" y="98.9">3</text>
<text x="100.9" y="101.5">8</text>
<text x="119.3" y="100.2">28</text>
<text x="147.3" y="97.7">25</text>
<text x="147.3" y="100.2">26</text>
<text x="183.4" y="96.4">2</text>
<text x="283.2" y="100.2">A8</text>
<text x="335.8" y="96.4">10</text>
<text x="335.8" y="98.9">11</text>
<text x="100.3" y="104">19</text>
<text x="119.3" y="102.7">29</text>
<text x="119.9" y="107.8">7</text>
<text x="147.3" y="102.7">11</text>
<text x="147.3" y="107.8">17</text>
<text x="147.3" y="105.3">18</text>
<text x="283.1" y="102.7">B8</text>
<text x="134.5" y="112.5" transform="rotate(-90 134.5 112.5)">1</text>
<text x="264" y="109.3" transform="rotate(-90 264 109.3)">SH</text>
<text x="271.6" y="109.2" transform="rotate(-90 271.6 109.2)">A1</text>
<text x="87.5" y="114.4" transform="rotate(-90 87.5 114.4)">11</text>
<text x="92.6" y="114.4" transform="rotate(-90 92.6 114.4)">12</text>
<text x="79.9" y="125.8" transform="rotate(-90 79.9 125.8)">8</text>
<text x="85" y="126.4" transform="rotate(-90 85 126.4)">13</text>
<text x="66" y="135.8">23</text>
<text x="66" y="133.2">24</text>
<text x="96.5" y="133.2">12</text>
<text x="66.6" y="138.3">9</text>
<text x="97.1" y="138.3">6</text>
<text x="97.1" y="140.8">7</text>
<text x="133.2" y="138.5" transform="rotate(-90 133.2 138.5)">2</text>
<text x="135.8" y="138.5" transform="rotate(-90 135.8 138.5)">1</text>
<text x="66" y="145.9">11</text>
<text x="66.6" y="148.5">1</text>
<text x="96.5" y="148.5">10</text>
<text x="96.5" y="145.9">20</text>
<text x="82.4" y="158.2" transform="rotate(-90 82.4 158.2)">18</text>
<text x="124.4" y="178.9">39</text>
<text x="147.3" y="178.9">40</text>
<text x="124.4" y="184">35</text>
<text x="124.4" y="181.5">37</text>
<text x="147.3" y="184">36</text>
<text x="147.3" y="181.5">38</text>
<text x="212" y="180.2">1</text>
<text x="212" y="182.7">2</text>
<text x="212" y="185.3">3</text>
<text x="124.4" y="191.6">29</text>
<text x="124.4" y="189.1">31</text>
<text x="124.4" y="186.6">33</text>
<text x="147.3" y="191.6">30</text>
<text x="147.3" y="189.1">32</text>
<text x="147.3" y="186.6">34</text>
<text x="212" y="187.8">4</text>
<text x="212" y="190.4">5</text>
<text x="124.4" y="196.7">25</text>
<text x="124.4" y="194.2">27</text>
<text x="147.3" y="196.7">26</text>
<text x="147.3" y="194.2">28</text>
<text x="212" y="192.9">6</text>
<text x="276.1" y="196.7">5</text>
<text x="293.9" y="196.7">1</text>
<text x="124.4" y="201.8">21</text>
<text x="124.4" y="199.3">23</text>
<text x="147.3" y="201.8">22</text>
<text x="147.3" y="199.3">24</text>
<text x="276.1" y="201.8">6</text>
<text x="276.1" y="199.3">8</text>
<text x="124.4" y="209.4">15</text>
<text x="124.4" y="206.9">17</text>
<text x="124.4" y="204.3">19</text>
<text x="147.3" y="209.4">16</text>
<text x="147.3" y="206.9">18</text>
<text x="147.3" y="204.3">20</text>
<text x="212" y="205.6">1</text>
<text x="212" y="208.1">2</text>
<text x="276.1" y="206.9">4</text>
<text x="276.1" y="204.3">7</text>
<text x="293.3" y="204.3">10</text>
<text x="124.4" y="214.5">11</text>
<text x="124.4" y="212">13</text>
<text x="147.3" y="214.5">12</text>
<text x="147.3" y="212">14</text>
<text x="212" y="210.7">3</text>
<text x="212" y="213.2">4</text>
<text x="212" y="215.8">5</text>
<text x="125" y="219.6">7</text>
<text x="125" y="217">9</text>
<text x="147.3" y="217">10</text>
<text x="147.9" y="219.6">8</text>
<text x="212" y="218.3">6</text>
<text x="212" y="220.8">7</text>
<text x="276.1" y="217">2</text>
<text x="283.1" y="221.7" transform="rotate(-90 283.1 221.7)">9</text>
<text x="285.6" y="221.7" transform="rotate(-90 285.6 221.7)">3</text>
<text x="125" y="227.2">1</text>
<text x="125" y="224.7">3</text>
<text x="125" y="222.1">5</text>
<text x="147.9" y="227.2">2</text>
<text x="147.9" y="224.7">4</text>
<text x="147.9" y="222.1">6</text>
</g>
<g font-size="1.3" fill="#0f0f0f">
<text x="287" y="72.3">USB_5V R2</text>
<text x="328.9" y="73.5">USB_5V 1</text>
<text x="328.9" y="76.1">USB_5V 2</text>
<text x="331.4" y="78.6">BAT+3</text>
<text x="331.4" y="81.2">BAT+4</text>
<text x="135.9" y="130.7">BAT+</text>
<text x="40.5" y="146.1" transform="rotate(-90 40.5 146.1)">MPU_REGOUT</text>
<text x="48.1" y="146.1" transform="rotate(-90 48.1 146.1)">MPU_CPOUT</text>
<text x="102.8" y="145.9">MPU_CPOUT</text>
<text x="102.8" y="148.5">MPU_REGOUT</text>
<text x="152.4" y="178.9">I2S_SPK_DOUT</text>
<text x="111.8" y="184">I2S_LRCLK</text>
<text x="152.4" y="181.5">I2S_MIC_DIN</text>
<text x="200.7" y="185.3">I2S_LRCLK</text>
<text x="201.8" y="182.8">I2S_BCLK</text>
<text x="199.1" y="187.8">I2S_MIC_DIN</text>
<text x="251.4" y="190.4">BAT+</text>
<text x="269.2" y="196.7">BAT+</text>
<text x="269.2" y="201.8">BAT+</text>
<text x="197" y="208.2">I2S_SPK_DOUT</text>
<text x="203.9" y="205.6">+5V_PI</text>
<text x="114" y="214.5">PTT_BTN</text>
<text x="152.4" y="214.5">I2S_BCLK</text>
<text x="177.5" y="214.5">PTT_BTN</text>
<text x="200.7" y="213.2">I2S_LRCLK</text>
<text x="201.8" y="210.7">I2S_BCLK</text>
<text x="165.1" y="227.2">+5V_PI</text>
<text x="165.1" y="224.7">+5V_PI</text>
</g>
</svg>
